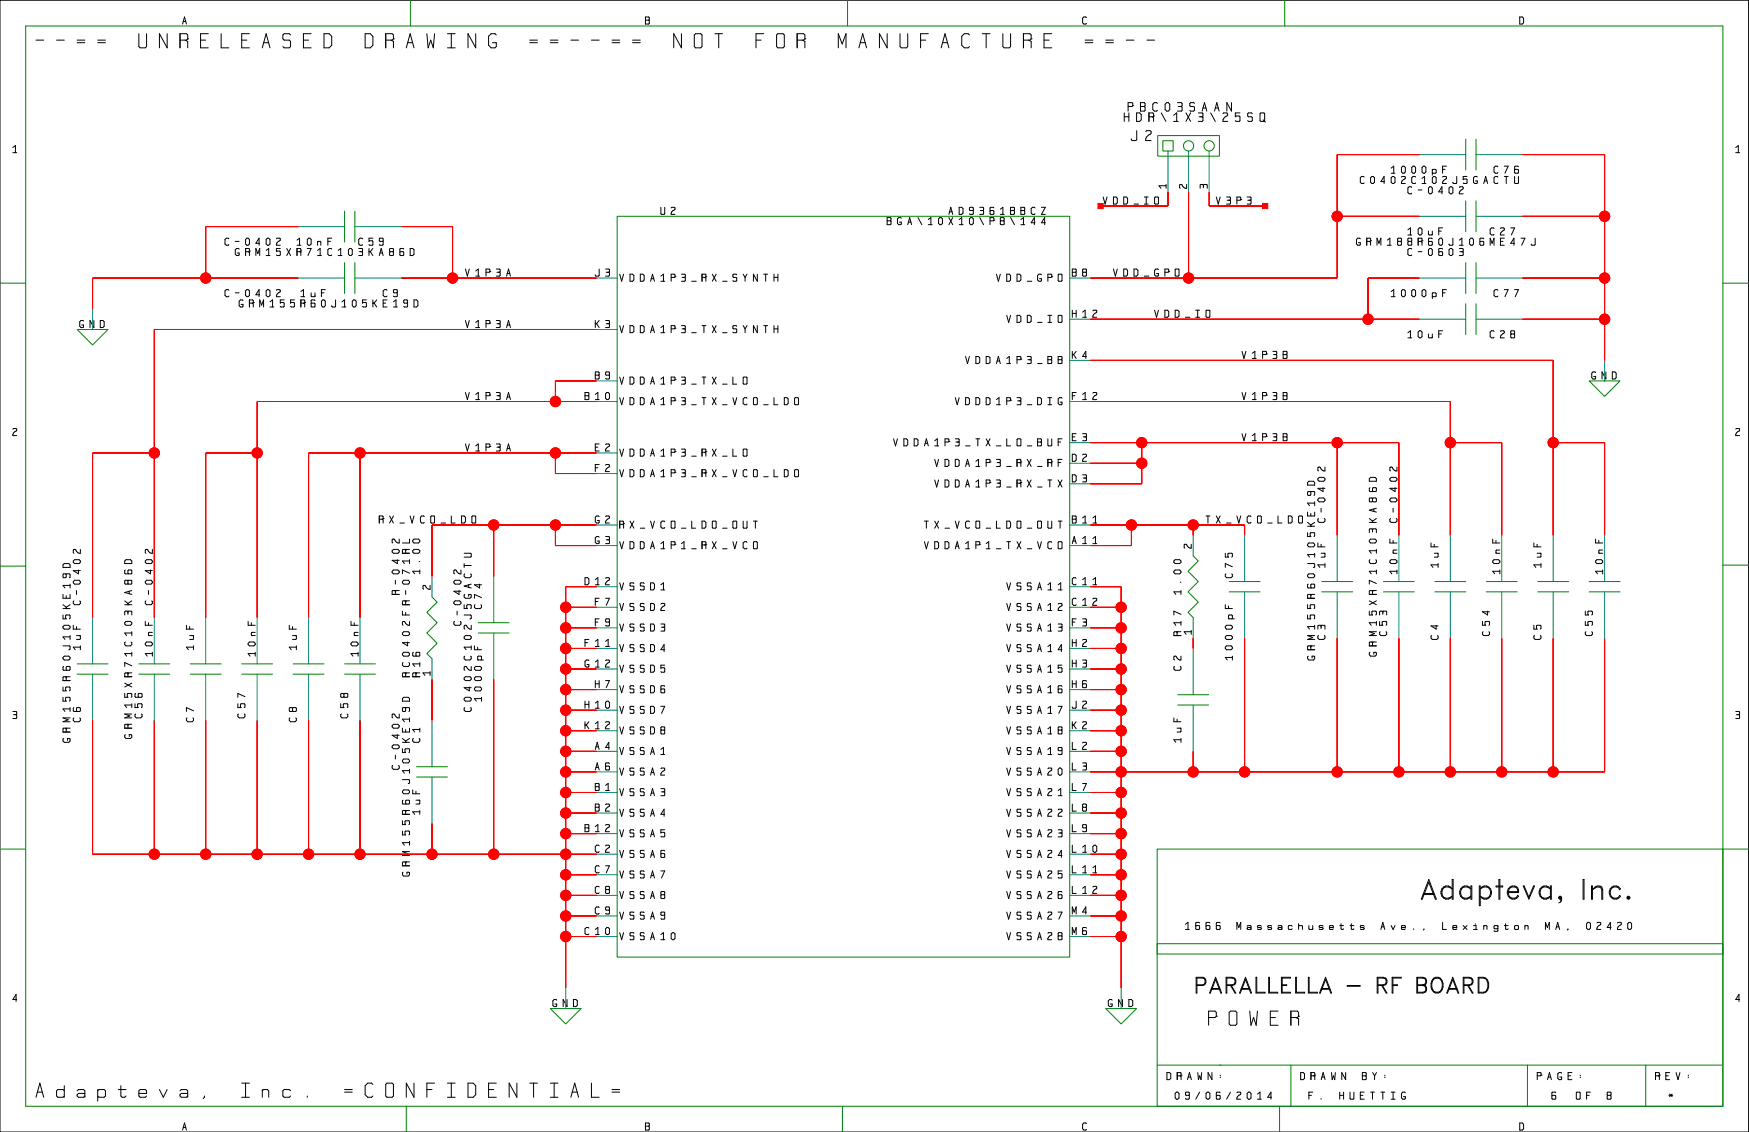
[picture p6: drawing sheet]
<svg xmlns="http://www.w3.org/2000/svg" width="432mm" height="279mm" viewBox="0 0 432 279" stroke-linecap="round" stroke-linejoin="round" font-family="sans-serif">
<path d="M0 .1h431.7v279.3h-431.7zM283.1 9.9h2M412 270.4h1M412.2 270l.6 .7M412.8 270l-.6 .7" fill="none" stroke="#000" stroke-width=".25"/>
<g fill="none" stroke="#008000" stroke-width=".25">
<path d="M6.3 6.4h419.1v266.7h-419.1zM101.3 .1v6.3M209.2 .1v6.3M317.2 .1v6.3M285.8 33.5h15.3v5h-15.3zM287.1 34.7h2.5v2.6h-2.5zM361.9 34.3v7.7M364.4 34.3v7.7M85.1 52.1v7.6M87.6 52.1v7.6M152.4 53.4h111.7v182.8h-111.7zM361.9 49.6v7.6"/>
<path d="M364.4 49.6v7.6M0 69.9h6.3M85.1 64.8v7.6M87.6 64.8v7.6M361.9 64.8v7.6M361.9 75v7.6M364.4 64.8v7.6M364.4 75v7.6M425.4 69.9h6.3M19 81.3h7.7l-3.8 3.8zM392.3 94h7.7l-3.9 3.8zM0 139.7h6.3"/>
<path d="M294.6 137.2l1.2 1.3-2.5 2.5 2.5 2.5-2.5 2.6 2.5 2.5-2.5 2.6 1.3 1.2M425.4 139.5h6.3M106.7 147.3l1.2 1.3-2.5 2.6 2.5 2.5-2.5 2.5 2.5 2.6-2.5 2.5 1.3 1.3M118.1 153.7h7.6M118.1 156.2h7.6M303.5 143.5h7.6M303.5 146.1h7.6M326.3 143.5h7.6M326.3 146.1h7.6M341.6 143.5h7.6M341.6 146.1h7.6M354.2 143.5h7.7"/>
<path d="M354.2 146.1h7.7M366.9 143.5h7.7M366.9 146.1h7.7M379.6 143.5h7.7M379.6 146.1h7.7M392.3 143.5h7.7M392.3 146.1h7.7M19 163.9h7.7M19 166.4h7.7M34.3 163.9h7.6M34.3 166.4h7.6M47 163.9h7.6"/>
<path d="M47 166.4h7.6M59.7 163.9h7.6M59.7 166.4h7.6M72.4 163.9h7.6M72.4 166.4h7.6M85.1 163.9h7.6M85.1 166.4h7.6M290.8 171.5h7.6M290.8 174h7.6M102.8 189.3h7.7M102.8 191.8h7.7M0 209.6h6.3"/>
<path d="M285.7 209.6h139.7v63.5h-139.7zM425.4 209.6h6.3M285.7 232.9h139.7v2.6h-139.7zM135.9 248.9h7.6l-3.8 3.8zM273 248.9h7.6l-3.8 3.8zM100.3 273.1v6.3M208 273.1v6.3M285.7 262.9h139.4M315.9 273.1v6.3M318.7 262.9v10.2M377.1 262.9v10.2M406.3 262.9v10.2"/>
<circle cx="293.4" cy="36" r="1.27"/>
<circle cx="298.5" cy="36" r="1.27"/>
</g>
<g fill="none" stroke="#008080" stroke-width=".25">
<path d="M288.4 37.3v10.1M293.4 37.3v10.1M298.5 37.3v10.1M350.4 38.2h11.5M364.4 38.2h11.4M73.6 55.9h11.5M87.6 55.9h11.4M350.4 53.4h11.5M364.4 53.4h11.4M22.9 76.2v5.1M73.6 68.6h11.5M87.6 68.6h11.4"/>
<path d="M147.3 68.6h5.1M264.1 68.6h5.1M264.1 78.8h5.1M350.4 68.6h11.5M350.4 78.8h11.5M364.4 68.6h11.4M364.4 78.8h11.4M147.3 99.1h5.1M147.3 94h5.1M147.3 81.3h5.1M264.1 99.1h5.1M264.1 88.9h5.1"/>
<path d="M396.1 88.9v5.1M147.3 111.8h5.1M147.3 116.9h5.1M264.1 109.3h5.1M264.1 114.3h5.1M264.1 119.4h5.1M147.3 134.7h5.1M147.3 129.6h5.1M264.1 134.7h5.1M264.1 129.6h5.1M294.6 132.1v5.1M307.3 132.1v11.4"/>
<path d="M330.1 132.1v11.4M345.4 132.1v11.4M358.1 132.1v11.4M370.8 132.1v11.4M383.5 132.1v11.4M396.1 132.1v11.4M22.9 152.4v11.5M38.1 152.4v11.5M50.8 152.4v11.5M63.5 152.4v11.5M76.2 152.4v11.5M88.9 152.4v11.5"/>
<path d="M106.7 142.3v5M121.9 142.3v11.4M121.9 156.2v11.5M147.3 144.8h5.1M147.3 149.9h5.1M147.3 155h5.1M264.1 144.8h5.1M264.1 149.9h5.1M264.1 155h5.1M294.6 152.4v5.1M307.3 146.1v11.4M330.1 146.1v11.4"/>
<path d="M345.4 146.1v11.4M358.1 146.1v11.4M370.8 146.1v11.4M383.5 146.1v11.4M396.1 146.1v11.4M22.9 166.4v11.4M38.1 166.4v11.4M50.8 166.4v11.4M63.5 166.4v11.4M76.2 166.4v11.4M88.9 166.4v11.4M106.7 162.6v5.1"/>
<path d="M106.7 177.8v11.5M147.3 160h5.1M147.3 165.1h5.1M147.3 170.2h5.1M147.3 175.3h5.1M264.1 160h5.1M264.1 165.1h5.1M264.1 170.2h5.1M264.1 175.3h5.1M294.6 160v11.5M294.6 174v11.4M106.7 191.8v11.4"/>
<path d="M147.3 185.4h5.1M147.3 190.5h5.1M147.3 195.6h5.1M147.3 180.4h5.1M264.1 185.4h5.1M264.1 190.5h5.1M264.1 195.6h5.1M264.1 180.4h5.1M147.3 200.7h5.1M147.3 205.8h5.1M147.3 210.8h5.1M147.3 215.9h5.1"/>
<path d="M264.1 200.7h5.1M264.1 205.8h5.1M264.1 210.8h5.1M264.1 215.9h5.1M147.3 221h5.1M147.3 226.1h5.1M147.3 231.2h5.1M264.1 221h5.1M264.1 226.1h5.1M264.1 231.2h5.1M139.7 243.8v5.1M276.8 243.8v5.1"/>
</g>
<g fill="#f00" stroke="#f00" stroke-width=".25">
<path d="M383.5 109.3h12.6z" fill-rule="evenodd"/>
<path d="M383.5 88.9v20.4z" fill-rule="evenodd"/>
<path d="M269.2 88.9h114.3z" fill-rule="evenodd"/>
<path d="M396.1 109.3v22.8z" fill-rule="evenodd"/>
<path d="M383.5 109.3v22.8z" fill-rule="evenodd"/>
<path d="M111.7 55.9v12.7z" fill-rule="evenodd"/>
<path d="M99 55.9h12.7z" fill-rule="evenodd"/>
<path d="M99 68.6h12.7z" fill-rule="evenodd"/>
<path d="M111.7 68.6h35.6z" fill-rule="evenodd"/>
<path d="M330.1 109.3h15.3z" fill-rule="evenodd"/>
<path d="M269.2 119.4h12.7z" fill-rule="evenodd"/>
<path d="M281.9 114.3v5.1z" fill-rule="evenodd"/>
<path d="M269.2 114.3h12.7z" fill-rule="evenodd"/>
<path d="M281.9 109.3v5z" fill-rule="evenodd"/>
<path d="M269.2 109.3h12.7z" fill-rule="evenodd"/>
<path d="M281.9 109.3h48.2z" fill-rule="evenodd"/>
<path d="M345.4 109.3v22.8z" fill-rule="evenodd"/>
<path d="M330.1 109.3v22.8z" fill-rule="evenodd"/>
<path d="M137.1 111.8v5.1z" fill-rule="evenodd"/>
<path d="M137.1 116.9h10.2z" fill-rule="evenodd"/>
<path d="M88.9 111.8v40.6z" fill-rule="evenodd"/>
<path d="M76.2 111.8h12.7z" fill-rule="evenodd"/>
<path d="M137.1 111.8h10.2z" fill-rule="evenodd"/>
<path d="M76.2 111.8v40.6z" fill-rule="evenodd"/>
<path d="M88.9 111.8h48.2z" fill-rule="evenodd"/>
<path d="M269.2 68.6h24.2z" fill-rule="evenodd"/>
<path d="M330.1 38.2h20.3z" fill-rule="evenodd"/>
<path d="M293.4 68.6h36.7z" fill-rule="evenodd"/>
<path d="M293.4 47.4v21.2z" fill-rule="evenodd"/>
<path d="M330.1 53.4h20.3z" fill-rule="evenodd"/>
<path d="M330.1 38.2v15.2z" fill-rule="evenodd"/>
<path d="M330.1 53.4v15.2z" fill-rule="evenodd"/>
<path d="M288.4 47.4v3.5z" fill-rule="evenodd"/>
<path d="M271.7 50.9h16.7z" fill-rule="evenodd"/>
<path d="M271.1 50.2h1.3v1.3h-1.3z" fill-rule="evenodd"/>
<path d="M298.5 47.4v3.5z" fill-rule="evenodd"/>
<path d="M298.5 50.9h13.8z" fill-rule="evenodd"/>
<path d="M311.7 50.2h1.3v1.3h-1.3z" fill-rule="evenodd"/>
<path d="M121.9 129.6v12.7z" fill-rule="evenodd"/>
<path d="M106.7 129.6v12.7z" fill-rule="evenodd"/>
<path d="M137.1 134.7h10.2z" fill-rule="evenodd"/>
<path d="M137.1 129.6v5.1z" fill-rule="evenodd"/>
<path d="M137.1 129.6h10.2z" fill-rule="evenodd"/>
<path d="M121.9 129.6h15.2z" fill-rule="evenodd"/>
<path d="M106.7 129.6h15.2z" fill-rule="evenodd"/>
<path d="M106.7 167.7v10.1z" fill-rule="evenodd"/>
<path d="M294.6 157.5v2.5z" fill-rule="evenodd"/>
<path d="M307.3 129.6v2.5z" fill-rule="evenodd"/>
<path d="M294.6 129.6h12.7z" fill-rule="evenodd"/>
<path d="M269.2 134.7h10.1z" fill-rule="evenodd"/>
<path d="M279.3 129.6v5.1z" fill-rule="evenodd"/>
<path d="M269.2 129.6h10.1z" fill-rule="evenodd"/>
<path d="M279.3 129.6h15.3z" fill-rule="evenodd"/>
<path d="M294.6 129.6v2.5z" fill-rule="evenodd"/>
<path d="M358.1 109.3h12.7z" fill-rule="evenodd"/>
<path d="M358.1 99.1v10.2z" fill-rule="evenodd"/>
<path d="M269.2 99.1h88.9z" fill-rule="evenodd"/>
<path d="M370.8 109.3v22.8z" fill-rule="evenodd"/>
<path d="M358.1 109.3v22.8z" fill-rule="evenodd"/>
<path d="M307.3 190.5h22.8z" fill-rule="evenodd"/>
<path d="M307.3 157.5v33z" fill-rule="evenodd"/>
<path d="M294.6 190.5h12.7z" fill-rule="evenodd"/>
<path d="M276.8 190.5h17.8z" fill-rule="evenodd"/>
<path d="M294.6 185.4v5.1z" fill-rule="evenodd"/>
<path d="M276.8 149.9v5.1z" fill-rule="evenodd"/>
<path d="M269.2 170.2h7.6z" fill-rule="evenodd"/>
<path d="M276.8 170.2v5.1z" fill-rule="evenodd"/>
<path d="M269.2 155h7.6z" fill-rule="evenodd"/>
<path d="M276.8 155v5z" fill-rule="evenodd"/>
<path d="M269.2 160h7.6z" fill-rule="evenodd"/>
<path d="M276.8 160v5.1z" fill-rule="evenodd"/>
<path d="M269.2 165.1h7.6z" fill-rule="evenodd"/>
<path d="M276.8 165.1v5.1z" fill-rule="evenodd"/>
<path d="M269.2 175.3h7.6z" fill-rule="evenodd"/>
<path d="M276.8 175.3v5.1z" fill-rule="evenodd"/>
<path d="M269.2 190.5h7.6z" fill-rule="evenodd"/>
<path d="M276.8 190.5v5.1z" fill-rule="evenodd"/>
<path d="M269.2 185.4h7.6z" fill-rule="evenodd"/>
<path d="M276.8 185.4v5.1z" fill-rule="evenodd"/>
<path d="M269.2 180.4h7.6z" fill-rule="evenodd"/>
<path d="M276.8 180.4v5z" fill-rule="evenodd"/>
<path d="M269.2 210.8h7.6z" fill-rule="evenodd"/>
<path d="M276.8 210.8v5.1z" fill-rule="evenodd"/>
<path d="M269.2 195.6h7.6z" fill-rule="evenodd"/>
<path d="M276.8 195.6v5.1z" fill-rule="evenodd"/>
<path d="M269.2 200.7h7.6z" fill-rule="evenodd"/>
<path d="M276.8 200.7v5.1z" fill-rule="evenodd"/>
<path d="M269.2 205.8h7.6z" fill-rule="evenodd"/>
<path d="M276.8 205.8v5z" fill-rule="evenodd"/>
<path d="M276.8 215.9v5.1z" fill-rule="evenodd"/>
<path d="M276.8 221v5.1z" fill-rule="evenodd"/>
<path d="M276.8 226.1v5.1z" fill-rule="evenodd"/>
<path d="M276.8 231.2v12.6z" fill-rule="evenodd"/>
<path d="M269.2 144.8h7.6z" fill-rule="evenodd"/>
<path d="M269.2 231.2h7.6z" fill-rule="evenodd"/>
<path d="M269.2 226.1h7.6z" fill-rule="evenodd"/>
<path d="M269.2 221h7.6z" fill-rule="evenodd"/>
<path d="M269.2 215.9h7.6z" fill-rule="evenodd"/>
<path d="M269.2 149.9h7.6z" fill-rule="evenodd"/>
<path d="M276.8 144.8v5.1z" fill-rule="evenodd"/>
<path d="M383.5 190.5h12.6z" fill-rule="evenodd"/>
<path d="M370.8 190.5h12.7z" fill-rule="evenodd"/>
<path d="M358.1 190.5h12.7z" fill-rule="evenodd"/>
<path d="M345.4 190.5h12.7z" fill-rule="evenodd"/>
<path d="M330.1 190.5h15.3z" fill-rule="evenodd"/>
<path d="M330.1 157.5v33z" fill-rule="evenodd"/>
<path d="M345.4 157.5v33z" fill-rule="evenodd"/>
<path d="M358.1 157.5v33z" fill-rule="evenodd"/>
<path d="M370.8 157.5v33z" fill-rule="evenodd"/>
<path d="M383.5 157.5v33z" fill-rule="evenodd"/>
<path d="M396.1 157.5v33z" fill-rule="evenodd"/>
<path d="M88.9 210.8h17.8z" fill-rule="evenodd"/>
<path d="M22.9 177.8v33z" fill-rule="evenodd"/>
<path d="M22.9 210.8h15.2z" fill-rule="evenodd"/>
<path d="M38.1 177.8v33z" fill-rule="evenodd"/>
<path d="M38.1 210.8h12.7z" fill-rule="evenodd"/>
<path d="M50.8 177.8v33z" fill-rule="evenodd"/>
<path d="M50.8 210.8h12.7z" fill-rule="evenodd"/>
<path d="M63.5 177.8v33z" fill-rule="evenodd"/>
<path d="M63.5 210.8h12.7z" fill-rule="evenodd"/>
<path d="M76.2 177.8v33z" fill-rule="evenodd"/>
<path d="M76.2 210.8h12.7z" fill-rule="evenodd"/>
<path d="M88.9 177.8v33z" fill-rule="evenodd"/>
<path d="M121.9 167.7v43.1z" fill-rule="evenodd"/>
<path d="M106.7 210.8h15.2z" fill-rule="evenodd"/>
<path d="M106.7 203.2v7.6z" fill-rule="evenodd"/>
<path d="M121.9 210.8h17.8z" fill-rule="evenodd"/>
<path d="M139.7 149.9h7.6z" fill-rule="evenodd"/>
<path d="M139.7 149.9v5.1z" fill-rule="evenodd"/>
<path d="M139.7 155h7.6z" fill-rule="evenodd"/>
<path d="M139.7 155v5z" fill-rule="evenodd"/>
<path d="M139.7 170.2h7.6z" fill-rule="evenodd"/>
<path d="M139.7 170.2v5.1z" fill-rule="evenodd"/>
<path d="M139.7 165.1h7.6z" fill-rule="evenodd"/>
<path d="M139.7 165.1v5.1z" fill-rule="evenodd"/>
<path d="M139.7 160h7.6z" fill-rule="evenodd"/>
<path d="M139.7 160v5.1z" fill-rule="evenodd"/>
<path d="M139.7 190.5h7.6z" fill-rule="evenodd"/>
<path d="M139.7 190.5v5.1z" fill-rule="evenodd"/>
<path d="M139.7 175.3h7.6z" fill-rule="evenodd"/>
<path d="M139.7 175.3v5.1z" fill-rule="evenodd"/>
<path d="M139.7 180.4h7.6z" fill-rule="evenodd"/>
<path d="M139.7 180.4v5z" fill-rule="evenodd"/>
<path d="M139.7 185.4h7.6z" fill-rule="evenodd"/>
<path d="M139.7 185.4v5.1z" fill-rule="evenodd"/>
<path d="M139.7 195.6h7.6z" fill-rule="evenodd"/>
<path d="M139.7 195.6v5.1z" fill-rule="evenodd"/>
<path d="M139.7 210.8h7.6z" fill-rule="evenodd"/>
<path d="M139.7 210.8v5.1z" fill-rule="evenodd"/>
<path d="M139.7 205.8h7.6z" fill-rule="evenodd"/>
<path d="M139.7 205.8v5z" fill-rule="evenodd"/>
<path d="M139.7 200.7h7.6z" fill-rule="evenodd"/>
<path d="M139.7 200.7v5.1z" fill-rule="evenodd"/>
<path d="M139.7 231.2h7.6z" fill-rule="evenodd"/>
<path d="M139.7 231.2v12.6z" fill-rule="evenodd"/>
<path d="M139.7 215.9h7.6z" fill-rule="evenodd"/>
<path d="M139.7 215.9v5.1z" fill-rule="evenodd"/>
<path d="M139.7 221h7.6z" fill-rule="evenodd"/>
<path d="M139.7 221v5.1z" fill-rule="evenodd"/>
<path d="M139.7 226.1h7.6z" fill-rule="evenodd"/>
<path d="M139.7 226.1v5.1z" fill-rule="evenodd"/>
<path d="M139.7 144.8v5.1z" fill-rule="evenodd"/>
<path d="M139.7 144.8h7.6z" fill-rule="evenodd"/>
<path d="M63.5 99.1v12.7z" fill-rule="evenodd"/>
<path d="M137.1 99.1h10.2z" fill-rule="evenodd"/>
<path d="M137.1 94v5.1z" fill-rule="evenodd"/>
<path d="M137.1 94h10.2z" fill-rule="evenodd"/>
<path d="M63.5 111.8v40.6z" fill-rule="evenodd"/>
<path d="M50.8 111.8v40.6z" fill-rule="evenodd"/>
<path d="M50.8 111.8h12.7z" fill-rule="evenodd"/>
<path d="M63.5 99.1h73.6z" fill-rule="evenodd"/>
<path d="M38.1 81.3v30.5z" fill-rule="evenodd"/>
<path d="M22.9 111.8v40.6z" fill-rule="evenodd"/>
<path d="M38.1 111.8v40.6z" fill-rule="evenodd"/>
<path d="M22.9 111.8h15.2z" fill-rule="evenodd"/>
<path d="M38.1 81.3h109.2z" fill-rule="evenodd"/>
<path d="M50.8 55.9h22.8z" fill-rule="evenodd"/>
<path d="M50.8 55.9v12.7z" fill-rule="evenodd"/>
<path d="M22.9 68.6h27.9z" fill-rule="evenodd"/>
<path d="M50.8 68.6h22.8z" fill-rule="evenodd"/>
<path d="M22.9 68.6v7.6z" fill-rule="evenodd"/>
<path d="M375.8 78.8h20.3z" fill-rule="evenodd"/>
<path d="M396.1 78.8v10.1z" fill-rule="evenodd"/>
<path d="M375.8 68.6h20.3z" fill-rule="evenodd"/>
<path d="M396.1 68.6v10.2z" fill-rule="evenodd"/>
<path d="M375.8 53.4h20.3z" fill-rule="evenodd"/>
<path d="M396.1 53.4v15.2z" fill-rule="evenodd"/>
<path d="M396.1 38.2v15.2z" fill-rule="evenodd"/>
<path d="M375.8 38.2h20.3z" fill-rule="evenodd"/>
<path d="M337.7 68.6h12.7z" fill-rule="evenodd"/>
<path d="M269.2 78.8h68.5z" fill-rule="evenodd"/>
<path d="M337.7 78.8h12.7z" fill-rule="evenodd"/>
<path d="M337.7 68.6v10.2z" fill-rule="evenodd"/>
<circle cx="383.5" cy="109.3" r="1.27"/>
<circle cx="111.7" cy="68.6" r="1.27"/>
<circle cx="281.9" cy="114.3" r="1.27"/>
<circle cx="281.9" cy="109.3" r="1.27"/>
<circle cx="330.1" cy="109.3" r="1.27"/>
<circle cx="88.9" cy="111.8" r="1.27"/>
<circle cx="137.1" cy="111.8" r="1.27"/>
<circle cx="293.4" cy="68.6" r="1.27"/>
<circle cx="330.1" cy="53.4" r="1.27"/>
<circle cx="137.1" cy="129.6" r="1.27"/>
<circle cx="121.9" cy="129.6" r="1.27"/>
<circle cx="279.3" cy="129.6" r="1.27"/>
<circle cx="294.6" cy="129.6" r="1.27"/>
<circle cx="358.1" cy="109.3" r="1.27"/>
<circle cx="307.3" cy="190.5" r="1.27"/>
<circle cx="294.6" cy="190.5" r="1.27"/>
<circle cx="276.8" cy="155" r="1.27"/>
<circle cx="276.8" cy="160" r="1.27"/>
<circle cx="276.8" cy="170.2" r="1.27"/>
<circle cx="276.8" cy="165.1" r="1.27"/>
<circle cx="276.8" cy="175.3" r="1.27"/>
<circle cx="276.8" cy="190.5" r="1.27"/>
<circle cx="276.8" cy="185.4" r="1.27"/>
<circle cx="276.8" cy="180.4" r="1.27"/>
<circle cx="276.8" cy="195.6" r="1.27"/>
<circle cx="276.8" cy="200.7" r="1.27"/>
<circle cx="276.8" cy="210.8" r="1.27"/>
<circle cx="276.8" cy="205.8" r="1.27"/>
<circle cx="276.8" cy="231.2" r="1.27"/>
<circle cx="276.8" cy="226.1" r="1.27"/>
<circle cx="276.8" cy="221" r="1.27"/>
<circle cx="276.8" cy="215.9" r="1.27"/>
<circle cx="276.8" cy="149.9" r="1.27"/>
<circle cx="330.1" cy="190.5" r="1.27"/>
<circle cx="345.4" cy="190.5" r="1.27"/>
<circle cx="358.1" cy="190.5" r="1.27"/>
<circle cx="370.8" cy="190.5" r="1.27"/>
<circle cx="383.5" cy="190.5" r="1.27"/>
<circle cx="38.1" cy="210.8" r="1.27"/>
<circle cx="50.8" cy="210.8" r="1.27"/>
<circle cx="63.5" cy="210.8" r="1.27"/>
<circle cx="76.2" cy="210.8" r="1.27"/>
<circle cx="88.9" cy="210.8" r="1.27"/>
<circle cx="106.7" cy="210.8" r="1.27"/>
<circle cx="121.9" cy="210.8" r="1.27"/>
<circle cx="139.7" cy="155" r="1.27"/>
<circle cx="139.7" cy="170.2" r="1.27"/>
<circle cx="139.7" cy="165.1" r="1.27"/>
<circle cx="139.7" cy="160" r="1.27"/>
<circle cx="139.7" cy="175.3" r="1.27"/>
<circle cx="139.7" cy="180.4" r="1.27"/>
<circle cx="139.7" cy="190.5" r="1.27"/>
<circle cx="139.7" cy="185.4" r="1.27"/>
<circle cx="139.7" cy="195.6" r="1.27"/>
<circle cx="139.7" cy="210.8" r="1.27"/>
<circle cx="139.7" cy="205.8" r="1.27"/>
<circle cx="139.7" cy="200.7" r="1.27"/>
<circle cx="139.7" cy="215.9" r="1.27"/>
<circle cx="139.7" cy="221" r="1.27"/>
<circle cx="139.7" cy="231.2" r="1.27"/>
<circle cx="139.7" cy="226.1" r="1.27"/>
<circle cx="139.7" cy="149.9" r="1.27"/>
<circle cx="63.5" cy="111.8" r="1.27"/>
<circle cx="137.1" cy="99.1" r="1.27"/>
<circle cx="38.1" cy="111.8" r="1.27"/>
<circle cx="50.8" cy="68.6" r="1.27"/>
<circle cx="396.1" cy="78.8" r="1.27"/>
<circle cx="396.1" cy="68.6" r="1.27"/>
<circle cx="396.1" cy="53.4" r="1.27"/>
<circle cx="337.7" cy="78.8" r="1.27"/>
</g>
<g fill="none" stroke="#f00" stroke-width=".25">
<path d="M350.4 38.2h-20.3v30.4h-60.9M375.8 38.2h20.3v50.7M73.6 55.9h-22.8v12.7M99 55.9h12.7v12.7M288.4 47.4v3.5h-16.7M293.4 47.4v21.2M298.5 47.4v3.5h13.8M330.1 53.4h20.3M375.8 53.4h20.3M73.6 68.6h-50.7v7.6M99 68.6h48.3M269.2 78.8h81.2"/>
<path d="M350.4 68.6h-12.7v10.2M375.8 68.6h20.3M375.8 78.8h20.3M147.3 94h-10.2v5.1M147.3 99.1h-83.8v53.3M147.3 81.3h-109.2v71.1M269.2 88.9h114.3v43.2M269.2 99.1h88.9v33M38.1 111.8h-15.2v40.6M63.5 111.8h-12.7v40.6M88.9 111.8v40.6M137.1 111.8v5.1h10.2"/>
<path d="M147.3 111.8h-71.1v40.6M269.2 109.3h76.2v22.8M269.2 114.3h12.7M281.9 109.3v10.1h-12.7M330.1 109.3v22.8M358.1 109.3h12.7v22.8M383.5 109.3h12.6v22.8M121.9 129.6v12.7M137.1 129.6v5.1h10.2M147.3 129.6h-40.6v12.7M269.2 129.6h38.1v2.5M279.3 129.6v5.1h-10.1"/>
<path d="M294.6 129.6v2.5M139.7 155h7.6M139.7 149.9h7.6M147.3 144.8h-7.6v99M269.2 144.8h7.6v99M269.2 155h7.6M269.2 149.9h7.6M294.6 157.5v2.5M307.3 157.5v33M330.1 157.5v33M345.4 157.5v33M358.1 157.5v33"/>
<path d="M370.8 157.5v33M383.5 157.5v33M396.1 157.5v33h-126.9M22.9 177.8v33h124.4M38.1 177.8v33M50.8 177.8v33M63.5 177.8v33M76.2 177.8v33M88.9 177.8v33M106.7 167.7v10.1M121.9 167.7v43.1M139.7 170.2h7.6"/>
<path d="M139.7 160h7.6M139.7 165.1h7.6M139.7 175.3h7.6M269.2 170.2h7.6M269.2 160h7.6M269.2 165.1h7.6M269.2 175.3h7.6M139.7 190.5h7.6M139.7 185.4h7.6M139.7 180.4h7.6M139.7 195.6h7.6M269.2 185.4h7.6"/>
<path d="M269.2 180.4h7.6M269.2 195.6h7.6M294.6 185.4v5.1M106.7 203.2v7.6M139.7 200.7h7.6M139.7 205.8h7.6M139.7 215.9h7.6M269.2 210.8h7.6M269.2 200.7h7.6M269.2 205.8h7.6M269.2 215.9h7.6M139.7 231.2h7.6"/>
<path d="M139.7 226.1h7.6M139.7 221h7.6M269.2 231.2h7.6M269.2 226.1h7.6M269.2 221h7.6"/>
<circle cx="330.1" cy="53.4" r="1.27"/>
<circle cx="396.1" cy="53.4" r="1.27"/>
<circle cx="50.8" cy="68.6" r="1.27"/>
<circle cx="111.7" cy="68.6" r="1.27"/>
<circle cx="293.4" cy="68.6" r="1.27"/>
<circle cx="337.7" cy="78.8" r="1.27"/>
<circle cx="396.1" cy="78.8" r="1.27"/>
<circle cx="396.1" cy="68.6" r="1.27"/>
<circle cx="137.1" cy="99.1" r="1.27"/>
<circle cx="38.1" cy="111.8" r="1.27"/>
<circle cx="63.5" cy="111.8" r="1.27"/>
<circle cx="88.9" cy="111.8" r="1.27"/>
<circle cx="137.1" cy="111.8" r="1.27"/>
<circle cx="281.9" cy="114.3" r="1.27"/>
<circle cx="281.9" cy="109.3" r="1.27"/>
<circle cx="330.1" cy="109.3" r="1.27"/>
<circle cx="358.1" cy="109.3" r="1.27"/>
<circle cx="383.5" cy="109.3" r="1.27"/>
<circle cx="121.9" cy="129.6" r="1.27"/>
<circle cx="137.1" cy="129.6" r="1.27"/>
<circle cx="279.3" cy="129.6" r="1.27"/>
<circle cx="294.6" cy="129.6" r="1.27"/>
<circle cx="139.7" cy="149.9" r="1.27"/>
<circle cx="139.7" cy="155" r="1.27"/>
<circle cx="276.8" cy="149.9" r="1.27"/>
<circle cx="276.8" cy="155" r="1.27"/>
<circle cx="139.7" cy="170.2" r="1.27"/>
<circle cx="139.7" cy="165.1" r="1.27"/>
<circle cx="139.7" cy="160" r="1.27"/>
<circle cx="139.7" cy="175.3" r="1.27"/>
<circle cx="276.8" cy="170.2" r="1.27"/>
<circle cx="276.8" cy="175.3" r="1.27"/>
<circle cx="276.8" cy="160" r="1.27"/>
<circle cx="276.8" cy="165.1" r="1.27"/>
<circle cx="139.7" cy="190.5" r="1.27"/>
<circle cx="139.7" cy="195.6" r="1.27"/>
<circle cx="139.7" cy="180.4" r="1.27"/>
<circle cx="139.7" cy="185.4" r="1.27"/>
<circle cx="276.8" cy="185.4" r="1.27"/>
<circle cx="276.8" cy="190.5" r="1.27"/>
<circle cx="276.8" cy="180.4" r="1.27"/>
<circle cx="276.8" cy="195.6" r="1.27"/>
<circle cx="294.6" cy="190.5" r="1.27"/>
<circle cx="307.3" cy="190.5" r="1.27"/>
<circle cx="330.1" cy="190.5" r="1.27"/>
<circle cx="345.4" cy="190.5" r="1.27"/>
<circle cx="358.1" cy="190.5" r="1.27"/>
<circle cx="370.8" cy="190.5" r="1.27"/>
<circle cx="383.5" cy="190.5" r="1.27"/>
<circle cx="38.1" cy="210.8" r="1.27"/>
<circle cx="50.8" cy="210.8" r="1.27"/>
<circle cx="63.5" cy="210.8" r="1.27"/>
<circle cx="76.2" cy="210.8" r="1.27"/>
<circle cx="88.9" cy="210.8" r="1.27"/>
<circle cx="106.7" cy="210.8" r="1.27"/>
<circle cx="121.9" cy="210.8" r="1.27"/>
<circle cx="139.7" cy="205.8" r="1.27"/>
<circle cx="139.7" cy="200.7" r="1.27"/>
<circle cx="139.7" cy="215.9" r="1.27"/>
<circle cx="139.7" cy="210.8" r="1.27"/>
<circle cx="276.8" cy="205.8" r="1.27"/>
<circle cx="276.8" cy="200.7" r="1.27"/>
<circle cx="276.8" cy="215.9" r="1.27"/>
<circle cx="276.8" cy="210.8" r="1.27"/>
<circle cx="139.7" cy="226.1" r="1.27"/>
<circle cx="139.7" cy="231.2" r="1.27"/>
<circle cx="139.7" cy="221" r="1.27"/>
<circle cx="276.8" cy="226.1" r="1.27"/>
<circle cx="276.8" cy="231.2" r="1.27"/>
<circle cx="276.8" cy="221" r="1.27"/>
</g>
<g font-size="7.4">
<text x="350.4" y="220.7">Ad</text>
<text x="359.7" y="220.7">a</text>
<text x="364.3" y="220.7">pt</text>
<text x="371.4" y="220.7">eva</text>
<text x="383.9" y="220.7">, I</text>
<text x="392" y="220.7">n</text>
<text x="396.6" y="220.7">c.</text>
</g>
<text font-size="6" x="294.6" y="244">PARALLELLA - RF BOARD</text>
<g font-size="4.9">
<text x="7.6" y="10.8">--==</text>
<text x="33" y="10.8">UNRELEASED</text>
<text x="88.9" y="10.8">DRAWING</text>
<text x="129.5" y="10.8">==--==</text>
<text x="165.1" y="10.8">NOT</text>
<text x="185.4" y="10.8">FOR</text>
<text x="205.7" y="10.8">MANUFACTURE</text>
<text x="266.6" y="10.8">==--</text>
<text x="297.1" y="252">POWER</text>
<text x="7.6" y="269.8">Adapteva,</text>
<text x="58.4" y="269.8">Inc.</text>
<text x="83.8" y="269.8">=CONFIDENTIAL=</text>
</g>
<text font-size="3.5" x="279.1" y="33.9">J2</text>
<g font-size="2.8">
<text x="276.8" y="29.3">HDR\1X3\25SQ</text>
<text x="278.3" y="26.8">PBC03SAAN</text>
</g>
<g font-size="2.5">
<text x="44.4" y="5.3">A</text>
<text x="158.7" y="5.3">B</text>
<text x="266.6" y="5.3">C</text>
<text x="374.6" y="5.3">D</text>
<text x="2.5" y="37.1">1</text>
<text x="427.9" y="37.1">1</text>
<text x="287.5" y="46.2" transform="rotate(-90 287.5 46.2)">1</text>
<text x="292.5" y="46.2" transform="rotate(-90 292.5 46.2)">2</text>
<text x="297.6" y="46.2" transform="rotate(-90 297.6 46.2)">3</text>
<text x="335.2" y="44.7">C0402C102J5GACTU</text>
<text x="342.8" y="42.2">1000pF</text>
<text x="347.9" y="47.2">C-0402</text>
<text x="368.2" y="42.2">C76</text>
<text x="162.5" y="52.3">U2</text>
<text x="233.6" y="52.3">AD9361BBCZ</text>
<text x="271.7" y="49.8">VDD_IO</text>
<text x="299.7" y="49.8">V3P3</text>
<text x="55.9" y="59.9">C-0402</text>
<text x="73.6" y="59.9">10nF</text>
<text x="88.9" y="59.9">C59</text>
<text x="218.4" y="54.9">BGA\10X10\P8\144</text>
<text x="335.2" y="59.9">GRM188R60J106ME47J</text>
<text x="347.9" y="57.4">10uF</text>
<text x="368.2" y="57.4">C27</text>
<text x="58.4" y="62.5">GRM15XR71C103KA86D</text>
<text x="347.9" y="62.5">C-0603</text>
<text x="114.3" y="67.6">V1P3A</text>
<text x="147.3" y="67.6">J3</text>
<text x="152.4" y="68.8">VDDA1P3_RX_SYNTH</text>
<text x="246.3" y="68.8">VDD_GPO</text>
<text x="264.1" y="67.6">B8</text>
<text x="274.3" y="67.6">VDD_GPO</text>
<text x="55.9" y="72.6">C-0402</text>
<text x="58.4" y="75.2">GRM155R60J105KE19D</text>
<text x="73.6" y="72.6">1uF</text>
<text x="94" y="72.6">C9</text>
<text x="264.1" y="77.7">H12</text>
<text x="284.4" y="77.7">VDD_IO</text>
<text x="342.8" y="72.6">1000pF</text>
<text x="368.2" y="72.6">C77</text>
<text x="19" y="80.2">GND</text>
<text x="114.3" y="80.2">V1P3A</text>
<text x="147.3" y="80.2">K3</text>
<text x="152.4" y="81.5">VDDA1P3_TX_SYNTH</text>
<text x="248.9" y="79">VDD_IO</text>
<text x="347.9" y="82.8">10uF</text>
<text x="368.2" y="82.8">C28</text>
<text x="238.7" y="89.1">VDDA1P3_BB</text>
<text x="264.1" y="87.9">K4</text>
<text x="306" y="87.9">V1P3B</text>
<text x="147.3" y="92.9">B9</text>
<text x="152.4" y="94.2">VDDA1P3_TX_LO</text>
<text x="392.3" y="92.9">GND</text>
<text x="114.3" y="98">V1P3A</text>
<text x="144.7" y="98">B10</text>
<text x="152.4" y="99.3">VDDA1P3_TX_VCO_LDO</text>
<text x="236.2" y="99.3">VDDD1P3_DIG</text>
<text x="264.1" y="98">F12</text>
<text x="306" y="98">V1P3B</text>
<text x="2.5" y="106.9">2</text>
<text x="427.9" y="106.9">2</text>
<text x="114.3" y="110.7">V1P3A</text>
<text x="147.3" y="110.7">E2</text>
<text x="152.4" y="112">VDDA1P3_RX_LO</text>
<text x="220.9" y="109.5">VDDA1P3_TX_LO_BUF</text>
<text x="264.1" y="113.3">D2</text>
<text x="264.1" y="108.2">E3</text>
<text x="306" y="108.2">V1P3B</text>
<text x="147.3" y="115.8">F2</text>
<text x="152.4" y="117.1">VDDA1P3_RX_VCO_LDO</text>
<text x="231.1" y="114.5">VDDA1P3_RX_RF</text>
<text x="231.1" y="119.6">VDDA1P3_RX_TX</text>
<text x="264.1" y="118.3">D3</text>
<text x="94" y="128.5">RX_VCO_LDO</text>
<text x="147.3" y="128.5">G2</text>
<text x="152.4" y="129.8">RX_VCO_LDO_OUT</text>
<text x="228.5" y="129.8">TX_VCO_LDO_OUT</text>
<text x="264.1" y="128.5">B11</text>
<text x="297.1" y="128.5">TX_VCO_LDO</text>
<text x="326.7" y="129.6" transform="rotate(-90 326.7 129.6)">C-0402</text>
<text x="344.5" y="129.6" transform="rotate(-90 344.5 129.6)">C-0402</text>
<text x="147.3" y="133.6">G3</text>
<text x="152.4" y="134.8">VDDA1P1_RX_VCO</text>
<text x="228.5" y="134.8">VDDA1P1_TX_VCO</text>
<text x="264.1" y="133.6">A11</text>
<text x="293.7" y="135.9" transform="rotate(-90 293.7 135.9)">2</text>
<text x="103.2" y="142.3" transform="rotate(-90 103.2 142.3)">1.00</text>
<text x="144.7" y="143.7">D12</text>
<text x="264.1" y="143.7">C11</text>
<text x="303.8" y="142.3" transform="rotate(-90 303.8 142.3)">C75</text>
<text x="326.7" y="139.7" transform="rotate(-90 326.7 139.7)">1uF</text>
<text x="344.5" y="142.3" transform="rotate(-90 344.5 142.3)">10nF</text>
<text x="354.6" y="139.7" transform="rotate(-90 354.6 139.7)">1uF</text>
<text x="369.9" y="142.3" transform="rotate(-90 369.9 142.3)">10nF</text>
<text x="380" y="139.7" transform="rotate(-90 380 139.7)">1uF</text>
<text x="395.2" y="142.3" transform="rotate(-90 395.2 142.3)">10nF</text>
<text x="19.4" y="149.9" transform="rotate(-90 19.4 149.9)">C-0402</text>
<text x="37.2" y="149.9" transform="rotate(-90 37.2 149.9)">C-0402</text>
<text x="98.1" y="147.4" transform="rotate(-90 98.1 147.4)">R-0402</text>
<text x="105.8" y="146.1" transform="rotate(-90 105.8 146.1)">2</text>
<text x="118.5" y="149.9" transform="rotate(-90 118.5 149.9)">C74</text>
<text x="147.3" y="148.8">F7</text>
<text x="152.4" y="145">VSSD1</text>
<text x="248.9" y="145">VSSA11</text>
<text x="264.1" y="148.8">C12</text>
<text x="291.1" y="147.4" transform="rotate(-90 291.1 147.4)">1.00</text>
<text x="113.4" y="155" transform="rotate(-90 113.4 155)">C-0402</text>
<text x="147.3" y="153.9">F9</text>
<text x="152.4" y="150.1">VSSD2</text>
<text x="152.4" y="155.2">VSSD3</text>
<text x="248.9" y="150.1">VSSA12</text>
<text x="248.9" y="155.2">VSSA13</text>
<text x="264.1" y="153.9">F3</text>
<text x="19.4" y="160" transform="rotate(-90 19.4 160)">1uF</text>
<text x="47.3" y="160" transform="rotate(-90 47.3 160)">1uF</text>
<text x="72.7" y="160" transform="rotate(-90 72.7 160)">1uF</text>
<text x="144.7" y="159">F11</text>
<text x="152.4" y="160.2">VSSD4</text>
<text x="248.9" y="160.2">VSSA14</text>
<text x="264.1" y="159">H2</text>
<text x="291.1" y="157.5" transform="rotate(-90 291.1 157.5)">R17</text>
<text x="293.7" y="156.2" transform="rotate(-90 293.7 156.2)">1</text>
<text x="326.7" y="157.5" transform="rotate(-90 326.7 157.5)">C3</text>
<text x="341.9" y="157.5" transform="rotate(-90 341.9 157.5)">C53</text>
<text x="354.6" y="157.5" transform="rotate(-90 354.6 157.5)">C4</text>
<text x="367.3" y="157.5" transform="rotate(-90 367.3 157.5)">C54</text>
<text x="380" y="157.5" transform="rotate(-90 380 157.5)">C5</text>
<text x="392.7" y="157.5" transform="rotate(-90 392.7 157.5)">C55</text>
<text x="37.2" y="162.6" transform="rotate(-90 37.2 162.6)">10nF</text>
<text x="62.6" y="162.6" transform="rotate(-90 62.6 162.6)">10nF</text>
<text x="88" y="162.6" transform="rotate(-90 88 162.6)">10nF</text>
<text x="100.7" y="167.7" transform="rotate(-90 100.7 167.7)">RC0402FR-071RL</text>
<text x="103.2" y="167.7" transform="rotate(-90 103.2 167.7)">R16</text>
<text x="105.8" y="166.4" transform="rotate(-90 105.8 166.4)">1</text>
<text x="144.7" y="164">G12</text>
<text x="152.4" y="165.3">VSSD5</text>
<text x="248.9" y="165.3">VSSA15</text>
<text x="264.1" y="164">H3</text>
<text x="291.1" y="165.1" transform="rotate(-90 291.1 165.1)">C2</text>
<text x="303.8" y="162.6" transform="rotate(-90 303.8 162.6)">1000pF</text>
<text x="324.1" y="162.6" transform="rotate(-90 324.1 162.6)">GRM155R60J105KE19D</text>
<text x="339.4" y="162.6" transform="rotate(-90 339.4 162.6)">GRM15XR71C103KA86D</text>
<text x="118.5" y="172.7" transform="rotate(-90 118.5 172.7)">1000pF</text>
<text x="147.3" y="169.1">H7</text>
<text x="152.4" y="170.4">VSSD6</text>
<text x="248.9" y="170.4">VSSA16</text>
<text x="264.1" y="169.1">H6</text>
<text x="2.5" y="176.7">3</text>
<text x="19.4" y="177.8" transform="rotate(-90 19.4 177.8)">C6</text>
<text x="34.7" y="177.8" transform="rotate(-90 34.7 177.8)">C56</text>
<text x="47.3" y="177.8" transform="rotate(-90 47.3 177.8)">C7</text>
<text x="60" y="177.8" transform="rotate(-90 60 177.8)">C57</text>
<text x="72.7" y="177.8" transform="rotate(-90 72.7 177.8)">C8</text>
<text x="85.4" y="177.8" transform="rotate(-90 85.4 177.8)">C58</text>
<text x="115.9" y="175.3" transform="rotate(-90 115.9 175.3)">C0402C102J5GACTU</text>
<text x="144.7" y="179.3">K12</text>
<text x="144.7" y="174.2">H10</text>
<text x="152.4" y="175.5">VSSD7</text>
<text x="248.9" y="175.5">VSSA17</text>
<text x="264.1" y="179.3">K2</text>
<text x="264.1" y="174.2">J2</text>
<text x="427.9" y="176.7">3</text>
<text x="16.9" y="182.9" transform="rotate(-90 16.9 182.9)">GRM155R60J105KE19D</text>
<text x="32.1" y="182.9" transform="rotate(-90 32.1 182.9)">GRM15XR71C103KA86D</text>
<text x="103.2" y="182.9" transform="rotate(-90 103.2 182.9)">C1</text>
<text x="147.3" y="184.4">A4</text>
<text x="152.4" y="185.6">VSSA1</text>
<text x="152.4" y="180.6">VSSD8</text>
<text x="248.9" y="180.6">VSSA18</text>
<text x="248.9" y="185.6">VSSA19</text>
<text x="264.1" y="184.4">L2</text>
<text x="291.1" y="182.9" transform="rotate(-90 291.1 182.9)">1uF</text>
<text x="98.1" y="190.5" transform="rotate(-90 98.1 190.5)">C-0402</text>
<text x="147.3" y="189.4">A6</text>
<text x="152.4" y="190.7">VSSA2</text>
<text x="248.9" y="190.7">VSSA20</text>
<text x="264.1" y="189.4">L3</text>
<text x="147.3" y="194.5">B1</text>
<text x="152.4" y="195.8">VSSA3</text>
<text x="248.9" y="195.8">VSSA21</text>
<text x="264.1" y="194.5">L7</text>
<text x="103.2" y="200.7" transform="rotate(-90 103.2 200.7)">1uF</text>
<text x="147.3" y="199.6">B2</text>
<text x="152.4" y="200.9">VSSA4</text>
<text x="248.9" y="200.9">VSSA22</text>
<text x="264.1" y="199.6">L8</text>
<text x="144.7" y="204.7">B12</text>
<text x="147.3" y="209.8">C2</text>
<text x="152.4" y="205.9">VSSA5</text>
<text x="248.9" y="205.9">VSSA23</text>
<text x="264.1" y="209.8">L10</text>
<text x="264.1" y="204.7">L9</text>
<text x="100.7" y="215.9" transform="rotate(-90 100.7 215.9)">GRM155R60J105KE19D</text>
<text x="147.3" y="214.8">C7</text>
<text x="152.4" y="211">VSSA6</text>
<text x="248.9" y="211">VSSA24</text>
<text x="264.1" y="214.8">L11</text>
<text x="147.3" y="219.9">C8</text>
<text x="152.4" y="216.1">VSSA7</text>
<text x="152.4" y="221.2">VSSA8</text>
<text x="248.9" y="216.1">VSSA25</text>
<text x="248.9" y="221.2">VSSA26</text>
<text x="264.1" y="219.9">L12</text>
<text x="147.3" y="225">C9</text>
<text x="152.4" y="226.3">VSSA9</text>
<text x="248.9" y="226.3">VSSA27</text>
<text x="264.1" y="225">M4</text>
<text x="144.7" y="230.1">C10</text>
<text x="152.4" y="231.3">VSSA10</text>
<text x="248.9" y="231.3">VSSA28</text>
<text x="264.1" y="230.1">M6</text>
<text x="292" y="228.8">1666</text>
<text x="304.7" y="228.8">Massachusetts</text>
<text x="340.3" y="228.8">Ave.,</text>
<text x="355.5" y="228.8">Lexington</text>
<text x="380.9" y="228.8">MA,</text>
<text x="391.1" y="228.8">02420</text>
<text x="2.5" y="246.6">4</text>
<text x="135.9" y="247.8">GND</text>
<text x="273" y="247.8">GND</text>
<text x="427.9" y="246.6">4</text>
<text x="287.5" y="265.9">DRAWN:</text>
<text x="320.5" y="265.9">DRAWN</text>
<text x="335.7" y="265.9">BY:</text>
<text x="378.9" y="265.9">PAGE:</text>
<text x="408.1" y="265.9">REV:</text>
<text x="289.5" y="270.7">09/06/2014</text>
<text x="322.5" y="270.7">F.</text>
<text x="330.1" y="270.7">HUETTIG</text>
<text x="383.5" y="270.7">6</text>
<text x="388.5" y="270.7">OF</text>
<text x="396.1" y="270.7">8</text>
<text x="44.4" y="278.3">A</text>
<text x="158.7" y="278.3">B</text>
<text x="266.6" y="278.3">C</text>
<text x="374.6" y="278.3">D</text>
</g>
</svg>
